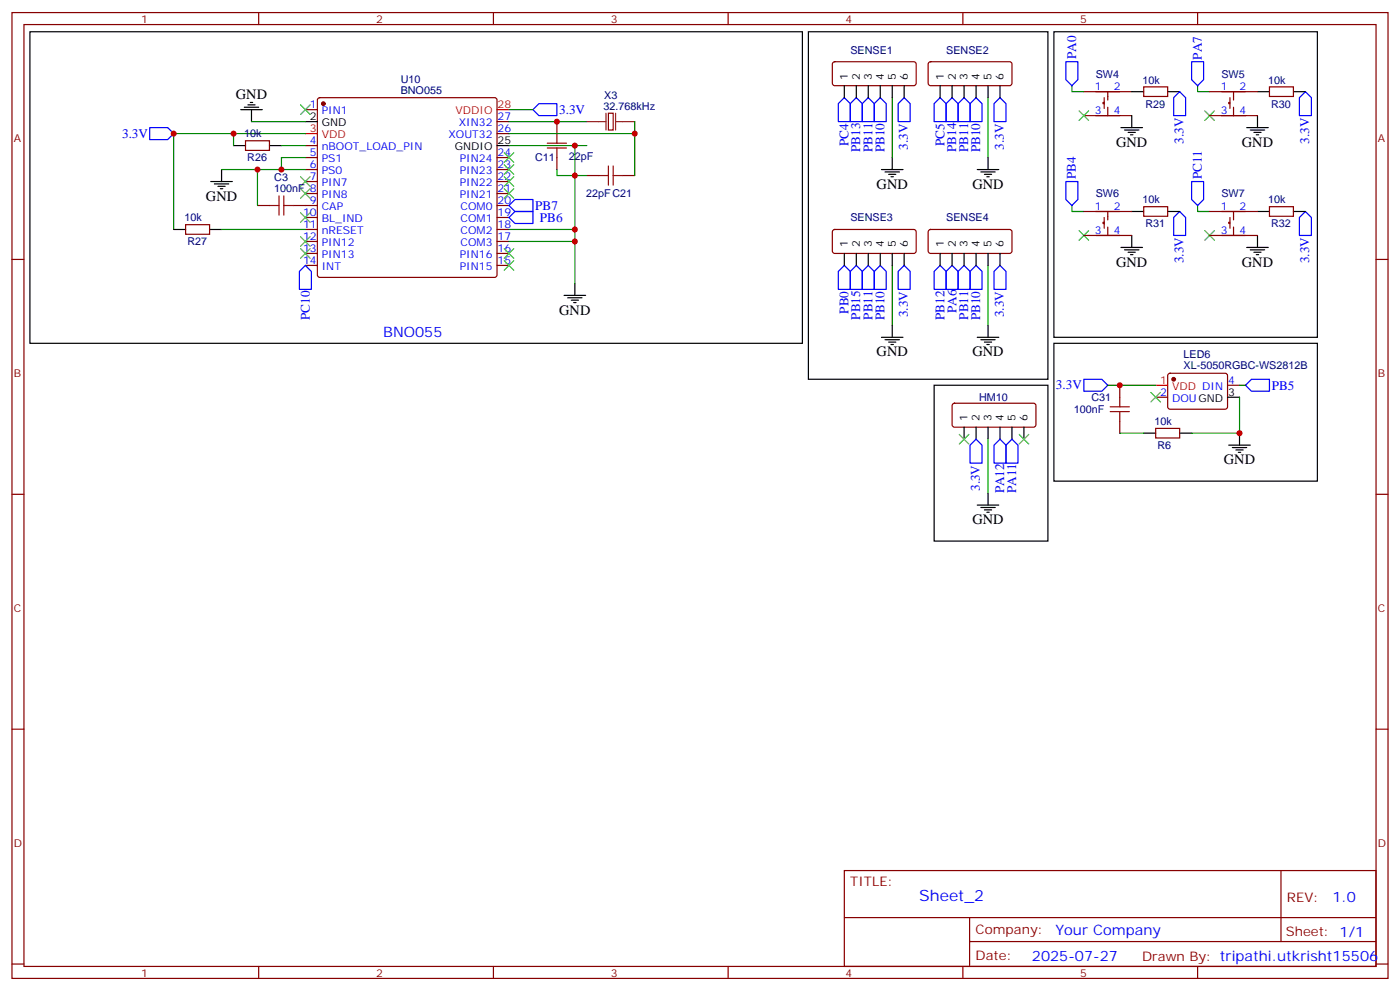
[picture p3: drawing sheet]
<svg xmlns="http://www.w3.org/2000/svg" width="412mm" height="292mm" viewBox="0 0 412 292" stroke-linecap="round" stroke-linejoin="round" font-family="sans-serif">
<g fill="none" stroke="#870000" stroke-width=".35">
<path d="M3.5 3.7h405.4v284.3h-405.4zM7.1 7.2h398.2v277.3h-398.2zM76.2 3.7v3.5M145.3 3.7v3.5M214.5 3.7v3.5M245.4 18.4l.5-.2h23.5l.5 .7-.1 5.9-.6 .4h-23.6l-.4-.7v-5.6zM273.6 18.4l.5-.2h23.6l.4 .7-.1 5.9-.6 .4h-23.6l-.4-.7v-5.6zM283.6 3.7v3.5M352.8 3.7v3.5M90 32.3h3.5M93.7 29l.5-.2h51.5l.5 .2 .2 .5v51.5l-.2 .5-.5 .2h-51.5l-.5-.3-.2-.4v-51.5zM146.4 39.3h3.5"/>
<path d="M146.4 35.8h3.5M164 35.8v3.5M179.2 33.3h1.4v5h-1.4zM319.3 27h14.1M319.3 34h14.1M325.3 30.2h-.4v.3h.4M325.3 28.8v3.1M326.3 27v2.5M326.3 31.6v2.4M336.9 25.6h7.1v2.8h-7.1zM356.3 27h14.1M356.3 34h14.1"/>
<path d="M362.3 30.2h-.4v.3h.4M362.3 28.8v3.1M363.4 27v2.5M363.4 31.6v2.4M373.9 25.6h7.1v2.8h-7.1zM72.3 41.5h7.1v2.8h-7.1zM90 42.9h3.5M90 46.4h3.5M90 49.9h3.5M90 53.4h3.5M90 57h3.5M146.4 46.4h3.5"/>
<path d="M146.4 49.9h3.5M146.4 53.4h3.5M146.4 57h3.5M164 46.4v3.5M172.9 51.7h3.5M183.4 51.7h3.6M3.5 76.4h3.6M54.7 66.1h7v2.9h-7zM75.8 60.5h3.6M86.4 60.5h7.1M90 64h3.5M90 67.6h3.5"/>
<path d="M90 71.1h3.5M90 74.6h3.5M90 78.1h3.5M146.4 60.5h3.5M146.4 64h3.5M146.4 67.6h3.5M146.4 71.1h3.5M146.4 74.6h3.5M146.4 78.1h3.5M245.4 67.8l.5-.2h23.5l.5 .7-.1 5.9-.6 .4-23.6-.1-.4-.6v-5.6zM273.6 67.8l.5-.2h23.6l.4 .7-.1 5.9-.6 .4-23.6-.1-.4-.6v-5.6zM319.3 62.3h14.1"/>
<path d="M319.3 69.3h14.1M325.3 65.4h-.4v.4h.4M325.3 64v3.2M326.3 62.3v2.4M326.3 66.9v2.4M336.9 60.9h7.1v2.8h-7.1zM356.3 62.3h14.1M356.3 69.3h14.1M362.3 65.4h-.4v.4h.4M362.3 64v3.2M363.4 62.3v2.4M363.4 66.9v2.4"/>
<path d="M373.9 60.9h7.1v2.8h-7.1zM405.3 76.4h3.6M280.7 118.9l.5-.2 23.5 .1 .5 .6-.1 5.9-.7 .5-23.5-.1-.4-.6v-5.7zM329.8 113.4v3.5M340.4 116.9h3.6M344.2 110.1l.5-.2h16.5l.4 .7-.1 9.4-.6 .5-16.5-.1-.4-.6v-9.2zM361.6 113.4h3.5M329.8 124v3.5M340.4 126.1h7.1v2.8h-7.1zM3.5 145.5h3.6M405.3 145.5h3.6M3.5 214.7h3.6"/>
<path d="M405.3 214.7h3.6M248.7 256.3h156.6v28.2h-156.6zM377.3 256.3v20.9M248.7 270.1h156.5M285.6 277.2h119.6M285.6 270.1v14.2M3.5 283.8h3.6M76.2 284.5v3.5M145.3 284.5v3.5M214.5 284.5v3.5M283.6 284.5v3.5M352.8 284.5v3.5"/>
<path d="M405.3 283.8h3.6"/>
</g>
<g fill="none" stroke="#000" stroke-width=".35">
<path d="M8.8 9.3h227.6v91.8h-227.6zM238.1 9.3h70.6v102.4h-70.6zM310.4 9.3h77.7v90h-77.7zM70.9 32.3h6.4M72 31.6h4.2M73 30.9h2.1M73.7 30.2h.7M74.1 32.3v3.5M90 35.8h3.5M248.7 25.2v3.6M252.2 25.2v3.6M255.8 25.2v3.6"/>
<path d="M259.3 25.2v3.6M262.8 25.2v3.6M266.3 25.2v3.6M276.9 25.2v3.6M280.5 25.2v3.6M284 25.2v3.6M287.5 25.2v3.6M291 25.2v3.6M294.6 25.2v3.6M330.2 37.6h6.3M331.3 38.3h4.2M332.3 39h2.1"/>
<path d="M333 39.7h.7M333.4 27h3.5M333.4 34v3.6M344 27h3.5M367.2 37.6h6.4M368.3 38.3h4.2M369.4 39h2.1M370.1 39.7h.7M370.4 27h3.5M370.4 34v3.6M381 27h3.5M62.1 53.4h6.3"/>
<path d="M63.1 54.2h4.3M64.2 54.9h2.1M64.9 55.6h.7M65.3 49.9v3.5M68.8 42.9h3.5M79.4 42.9h3.5M146.4 42.9h3.5M259.6 49.9h6.4M260.7 50.6h4.2M261.8 51.3h2.1M262.5 52h.7M262.8 46.4v3.5"/>
<path d="M287.9 49.9h6.3M288.9 50.6h4.3M290 51.3h2.1M290.7 52h.7M291 46.4v3.5M51.2 67.6h3.5M61.7 67.6h3.6M248.7 74.6v3.5M252.2 74.6v3.5M255.8 74.6v3.5M259.3 74.6v3.5M262.8 74.6v3.5"/>
<path d="M266.3 74.6v3.5M276.9 74.6v3.5M280.5 74.6v3.5M284 74.6v3.5M287.5 74.6v3.5M291 74.6v3.5M294.6 74.6v3.5M330.2 72.8h6.3M331.3 73.6h4.2M332.3 74.3h2.1M333 75h.7M333.4 69.3v3.5"/>
<path d="M333.4 62.3h3.5M344 62.3h3.5M367.2 72.8h6.4M368.3 73.6h4.2M369.4 74.3h2.1M370.1 75h.7M370.4 69.3v3.5M370.4 62.3h3.5M381 62.3h3.5M166.2 87h6.3M167.2 87.7h4.2M168.3 88.4h2.1"/>
<path d="M169 89.1h.7M169.3 83.4v3.6M259.6 99.3h6.4M262.8 95.8v3.5M287.9 99.3h6.3M291 95.8v3.5M260.7 100h4.2M261.8 100.7h2.1M262.5 101.4h.7M275.2 113.4h33.5v45.9h-33.5zM288.9 100h4.3M290 100.7h2.1"/>
<path d="M290.7 101.4h.7M310.4 101.1h77.7v40.5h-77.7zM361.6 116.9h3.5M284 125.8v3.5M287.5 125.8v3.5M291 125.8v3.5M294.6 125.8v3.5M298.1 125.8v3.5M301.6 125.8v3.5M336.9 127.5h3.5M347.5 127.5h3.5M361.9 131.1h6.4"/>
<path d="M363 131.8h4.2M364.1 132.5h2.1M364.8 133.2h.7M365.1 127.5v3.6M287.9 148.7h6.3M288.9 149.4h4.3M290 150.1h2.1M290.7 150.8h.7M291 145.2v3.5"/>
</g>
<g fill="none" stroke="#00f" stroke-width=".35">
<path d="M314 18.2h3.5v5.3l-1.8 1.7-1.7-1.7zM351 18.2h3.5v5.3l-1.7 1.7-1.8-1.7zM44.1 37.6h5.3l1.8 1.7-1.8 1.8h-5.3zM158.7 30.5h5.3v3.5h-5.3l-1.7-1.7zM248.7 28.8l1.8 1.7v5.3h-3.6v-5.3zM252.2 28.8l1.8 1.7v5.3h-3.5v-5.3zM255.8 28.8l1.7 1.7v5.3h-3.5v-5.3zM259.3 28.8l1.8 1.7v5.3h-3.6v-5.3zM266.3 28.8l1.8 1.7v5.3h-3.5v-5.3zM276.9 28.8l1.8 1.7v5.3h-3.5v-5.3zM280.5 28.8l1.7 1.7v5.3h-3.5v-5.3zM284 28.8l1.8 1.7v5.3h-3.6v-5.3z"/>
<path d="M287.5 28.8l1.8 1.7v5.3h-3.5v-5.3zM294.6 28.8l1.7 1.7v5.3h-3.5v-5.3zM345.7 28.8l1.8-1.8 1.7 1.8v5.2h-3.5zM384.5 27l1.8 1.8v5.2h-3.5v-5.2zM314 53.4h3.5v5.3l-1.8 1.8-1.7-1.8zM351 53.4h3.5v5.3l-1.7 1.8-1.8-1.8zM90 78.1l1.7 1.8v5.3h-3.5v-5.3zM149.9 60.5l1.8-1.8h5.3v3.6h-5.3zM149.9 64l1.8-1.7h5.3v3.5h-5.3zM248.7 78.1l1.8 1.8v5.3h-3.6v-5.3zM252.2 78.1l1.8 1.8v5.3h-3.5v-5.3zM255.8 78.1l1.7 1.8v5.3h-3.5v-5.3z"/>
<path d="M259.3 78.1l1.8 1.8v5.3h-3.6v-5.3zM266.3 78.1l1.8 1.8v5.3h-3.5v-5.3zM276.9 78.1l1.8 1.8v5.3h-3.5v-5.3zM278.7 79.9l1.8-1.8 1.7 1.8v5.3h-3.5zM284 78.1l1.8 1.8v5.3h-3.6v-5.3zM287.5 78.1l1.8 1.8v5.3h-3.5v-5.3zM294.6 78.1l1.7 1.8v5.3h-3.5v-5.3zM347.5 62.3l1.7 1.7v5.3h-3.5v-5.3zM384.5 62.3l1.8 1.7v5.3h-3.5v-5.3zM319.3 111.7h5.3l1.7 1.7-1.7 1.8h-5.3zM366.9 113.4l1.8-1.7h5.2v3.5h-5.2zM287.5 129.3l1.8 1.8v5.2h-3.5v-5.2z"/>
<path d="M294.6 129.3l1.7 1.8v5.2h-3.5v-5.2zM298.1 129.3l1.8 1.8v5.2h-3.6v-5.2z"/>
</g>
<g fill="none" stroke="#008700" stroke-width=".35">
<path d="M68.8 39.3v3.6M74.1 35.8h15.9M90 39.3h-38.8v28.3M149.9 35.8h23M149.9 32.3h7.1M187 35.8v3.5h-37.1M187 39.3v12.4M262.8 28.8v17.6M291 28.8v17.6M315.7 25.2v1.8h3.6M352.8 25.2v1.8h3.5M65.3 49.9h24.7"/>
<path d="M75.8 49.9v10.6M82.9 42.9h7.1M90 46.4h-7.1v3.5M149.9 42.9h23M169.3 42.9v8.8h-5.3v-1.8M172.9 51.7h-3.6v31.7M65.3 67.6h24.7M149.9 67.6h19.4M149.9 71.1h19.4M262.8 78.1v17.7M291 78.1v17.7M315.7 60.5v1.8h3.6"/>
<path d="M352.8 60.5v1.8h3.5M326.3 113.4h14.1M365.1 116.9v10.6h-14.1M365.1 113.4h1.8M291 129.3v15.9M329.8 127.5h7.1"/>
</g>
<g fill="none" stroke="#3c3" stroke-width=".35">
<path d="M88.5 30.9l2.9 2.8M91.4 30.9l-2.9 2.8M317.9 32.6l2.8 2.9M320.7 32.6l-2.8 2.9M354.9 32.6l2.8 2.9M357.7 32.6l-2.8 2.9M88.5 52l2.9 2.9M88.5 55.6l2.9 2.8M91.4 52l-2.9 2.9M91.4 55.6l-2.9 2.8M148.5 55.6l2.8 2.8M148.5 52l2.8 2.9"/>
<path d="M148.5 48.5l2.8 2.8M148.5 45l2.8 2.8M151.3 55.6l-2.8 2.8M151.3 52l-2.8 2.9M151.3 48.5l-2.8 2.8M151.3 45l-2.8 2.8M88.5 62.6l2.9 2.8M88.5 69.7l2.9 2.8M88.5 73.2l2.9 2.8M91.4 62.6l-2.9 2.8M91.4 69.7l-2.9 2.8M91.4 73.2l-2.9 2.8"/>
<path d="M148.5 76.7l2.8 2.9M148.5 73.2l2.8 2.8M151.3 76.7l-2.8 2.9M151.3 73.2l-2.8 2.8M317.9 67.9l2.8 2.8M320.7 67.9l-2.8 2.8M354.9 67.9l2.8 2.8M357.7 67.9l-2.8 2.8M339 115.5l2.8 2.9M341.8 115.5l-2.8 2.9M282.6 127.9l2.8 2.8M285.4 127.9l-2.8 2.8"/>
<path d="M300.2 127.9l2.8 2.8M303 127.9l-2.8 2.8"/>
</g>
<g fill="#870000" stroke="#870000" stroke-width=".35">
<circle cx="345.7" cy="111.7" r=".53"/>
<circle cx="95.2" cy="30.5" r=".53"/>
</g>
<path d="M90 39.3h3.5M146.4 32.3h3.5M340.4 113.4h3.6" fill="none" stroke="#f00" stroke-width=".35"/>
<g fill="none" stroke="#a10000" stroke-width=".35">
<path d="M164 39.3v2.9M82.2 57.7v5.6M83.6 57.7v5.6M161.2 43.6h5.7M161.2 42.2h5.7M164 43.6v2.8M176.4 51.7h2.8M179.2 48.9v5.6M180.6 51.7h2.8M180.6 48.9v5.6M79.4 60.5h2.8M83.6 60.5h2.8"/>
<path d="M327 119.8h5.7M329.8 116.9v2.9M327 121.2h5.7M329.8 121.2v2.8"/>
</g>
<path d="M172.9 35.8h5.6M178.5 33.3v5M181.3 33.3v5M181.3 35.8h5.7" fill="none" stroke="#8c2424" stroke-width=".35"/>
<g fill="#c00">
<circle cx="365.1" cy="127.5" r=".88"/>
<circle cx="329.8" cy="113.4" r=".88"/>
<circle cx="68.8" cy="39.3" r=".88"/>
<circle cx="82.9" cy="49.9" r=".88"/>
<circle cx="75.8" cy="49.9" r=".88"/>
<circle cx="164" cy="35.8" r=".88"/>
<circle cx="169.3" cy="51.7" r=".88"/>
<circle cx="169.3" cy="42.9" r=".88"/>
<circle cx="169.3" cy="67.6" r=".88"/>
<circle cx="187" cy="39.3" r=".88"/>
<circle cx="169.3" cy="71.1" r=".88"/>
<circle cx="51.2" cy="39.3" r=".88"/>
</g>
<text font-size="4.6" fill="#00f" x="270.8" y="265.3">Sheet_2</text>
<g font-size="4.2">
<text x="69.5" y="29.1">GND</text>
<text x="328.8" y="43.2">GND</text>
<text x="365.8" y="43.2">GND</text>
<text x="60.7" y="59.1">GND</text>
<text x="258.2" y="55.6">GND</text>
<text x="286.5" y="55.6">GND</text>
<text x="328.8" y="78.5">GND</text>
<text x="365.8" y="78.5">GND</text>
<text x="164.7" y="92.6">GND</text>
<text x="258.2" y="105">GND</text>
<text x="286.5" y="105">GND</text>
<text x="360.5" y="136.7">GND</text>
<text x="286.5" y="154.3">GND</text>
</g>
<g font-size="4.2" fill="#00f">
<text x="112.9" y="99.3">BNO055</text>
<text x="392.5" y="265.6">1.0</text>
<text x="310.9" y="275.1">Your Company</text>
<text x="304" y="282.9">2025-07-27</text>
</g>
<g font-size="3.9" fill="#00f">
<text x="317" y="17.5" transform="rotate(-90 317 17.5)">PA0</text>
<text x="354" y="17.5" transform="rotate(-90 354 17.5)">PA7</text>
<text x="164.7" y="33.6">3.3V</text>
<text x="36" y="40.6">3.3V</text>
<text x="250" y="43" transform="rotate(-90 250 43)">PC4</text>
<text x="253.4" y="44.7" transform="rotate(-90 253.4 44.7)">PB13</text>
<text x="257" y="44.7" transform="rotate(-90 257 44.7)">PB11</text>
<text x="260.5" y="44.9" transform="rotate(-90 260.5 44.9)">PB10</text>
<text x="267.5" y="44" transform="rotate(-90 267.5 44)">3.3V</text>
<text x="278.2" y="43" transform="rotate(-90 278.2 43)">PC5</text>
<text x="281.6" y="44.7" transform="rotate(-90 281.6 44.7)">PB14</text>
<text x="285.2" y="44.7" transform="rotate(-90 285.2 44.7)">PB11</text>
<text x="288.7" y="44.9" transform="rotate(-90 288.7 44.9)">PB10</text>
<text x="295.7" y="44" transform="rotate(-90 295.7 44)">3.3V</text>
<text x="348.6" y="42.2" transform="rotate(-90 348.6 42.2)">3.3V</text>
<text x="385.6" y="42.2" transform="rotate(-90 385.6 42.2)">3.3V</text>
<text x="316.9" y="52.8" transform="rotate(-90 316.9 52.8)">PB4</text>
<text x="354" y="52.8" transform="rotate(-90 354 52.8)">PC11</text>
<text x="157.7" y="61.8">PB7</text>
<text x="159" y="65.4">PB6</text>
<text x="348.6" y="77.5" transform="rotate(-90 348.6 77.5)">3.3V</text>
<text x="385.6" y="77.5" transform="rotate(-90 385.6 77.5)">3.3V</text>
<text x="91.2" y="94.3" transform="rotate(-90 91.2 94.3)">PC10</text>
<text x="250" y="92.4" transform="rotate(-90 250 92.4)">PB0</text>
<text x="253.4" y="94.1" transform="rotate(-90 253.4 94.1)">PB15</text>
<text x="257" y="94.1" transform="rotate(-90 257 94.1)">PB11</text>
<text x="260.5" y="94.3" transform="rotate(-90 260.5 94.3)">PB10</text>
<text x="267.5" y="93.4" transform="rotate(-90 267.5 93.4)">3.3V</text>
<text x="278.2" y="94.3" transform="rotate(-90 278.2 94.3)">PB12</text>
<text x="281.7" y="92.2" transform="rotate(-90 281.7 92.2)">PA6</text>
<text x="285.2" y="94.1" transform="rotate(-90 285.2 94.1)">PB11</text>
<text x="288.7" y="94.3" transform="rotate(-90 288.7 94.3)">PB10</text>
<text x="295.7" y="93.4" transform="rotate(-90 295.7 93.4)">3.3V</text>
<text x="311.1" y="114.5">3.3V</text>
<text x="374.6" y="114.7">PB5</text>
<text x="288.6" y="144.6" transform="rotate(-90 288.6 144.6)">3.3V</text>
<text x="295.8" y="145.3" transform="rotate(-90 295.8 145.3)">PA12</text>
<text x="299.4" y="145.1" transform="rotate(-90 299.4 145.1)">PA11</text>
</g>
<g font-size="3.9" fill="#800">
<text x="250.5" y="260.9">TITLE:</text>
<text x="379.1" y="265.6">REV:</text>
<text x="287.4" y="275.1">Company:</text>
<text x="378.7" y="275.7">Sheet: 1/1</text>
<text x="287.4" y="282.8">Date:</text>
<text x="336.4" y="282.8">Drawn By: tripathi.utkrisht15506</text>
</g>
<g font-size="3.2" fill="#800">
<text x="41.6" y="6.7">1</text>
<text x="110.8" y="6.7">2</text>
<text x="179.9" y="6.7">3</text>
<text x="249.1" y="6.7">4</text>
<text x="318.2" y="6.7">5</text>
<text x="4.1" y="41.8">A</text>
<text x="405.9" y="41.8">A</text>
<text x="4.1" y="110.9">B</text>
<text x="405.9" y="110.9">B</text>
<text x="4.1" y="180.1">C</text>
<text x="405.9" y="180.1">C</text>
<text x="4.1" y="249.2">D</text>
<text x="405.9" y="249.2">D</text>
<text x="41.6" y="287.5">1</text>
<text x="110.8" y="287.5">2</text>
<text x="179.9" y="287.5">3</text>
<text x="249.1" y="287.5">4</text>
<text x="318.2" y="287.5">5</text>
</g>
<g font-size="3.2" fill="#000080">
<text x="250.5" y="15.8">SENSE1</text>
<text x="278.7" y="15.8">SENSE2</text>
<text x="322.8" y="22.8">SW4</text>
<text x="359.8" y="22.8">SW5</text>
<text x="118" y="27.6">BNO055</text>
<text x="118" y="24.5">U10</text>
<text x="178" y="29.1">X3</text>
<text x="336.5" y="24.6">10k</text>
<text x="373.6" y="24.6">10k</text>
<text x="177.8" y="32.3">32.768kHz</text>
<text x="337.4" y="31.7">R29</text>
<text x="374.5" y="31.7">R30</text>
<text x="72" y="40.4">10k</text>
<text x="72.8" y="47.5">R26</text>
<text x="157.6" y="47.5">C11</text>
<text x="167.6" y="47.2">22pF</text>
<text x="80.8" y="53.4">C3</text>
<text x="80.8" y="56.6">100nF 8</text>
<text x="172.6" y="58.1">22pF C21</text>
<text x="322.8" y="58.1">SW6</text>
<text x="336.5" y="59.9">10k</text>
<text x="359.8" y="58.1">SW7</text>
<text x="373.6" y="59.9">10k</text>
<text x="54.3" y="65.1">10k</text>
<text x="250.5" y="65.2">SENSE3</text>
<text x="278.7" y="65.2">SENSE4</text>
<text x="337.4" y="66.9">R31</text>
<text x="374.5" y="66.9">R32</text>
<text x="55.2" y="72.2">R27</text>
<text x="348.7" y="105.5">LED6</text>
<text x="348.7" y="108.7">XL-5050RGBC-WS2812B</text>
<text x="288.4" y="118">HM10</text>
<text x="321.5" y="118.1">C31</text>
<text x="316.4" y="121.6">100nF</text>
<text x="340.1" y="125.1">10k</text>
<text x="340.9" y="132.2">R6</text>
</g>
<g font-size="3.2">
<text x="249.8" y="23.5" transform="rotate(-90 249.8 23.5)">1</text>
<text x="253.3" y="23.5" transform="rotate(-90 253.3 23.5)">2</text>
<text x="256.8" y="23.5" transform="rotate(-90 256.8 23.5)">3</text>
<text x="260.3" y="23.5" transform="rotate(-90 260.3 23.5)">4</text>
<text x="263.9" y="23.5" transform="rotate(-90 263.9 23.5)">5</text>
<text x="267.4" y="23.5" transform="rotate(-90 267.4 23.5)">6</text>
<text x="278" y="23.5" transform="rotate(-90 278 23.5)">1</text>
<text x="281.5" y="23.5" transform="rotate(-90 281.5 23.5)">2</text>
<text x="285" y="23.5" transform="rotate(-90 285 23.5)">3</text>
<text x="288.6" y="23.5" transform="rotate(-90 288.6 23.5)">4</text>
<text x="292.1" y="23.5" transform="rotate(-90 292.1 23.5)">5</text>
<text x="295.6" y="23.5" transform="rotate(-90 295.6 23.5)">6</text>
<text x="91.3" y="35.5">2</text>
<text x="94.8" y="37.2">GND</text>
<text x="134" y="44.3">GNDIO</text>
<text x="146.6" y="42.5">25</text>
<text x="249.8" y="72.8" transform="rotate(-90 249.8 72.8)">1</text>
<text x="253.3" y="72.8" transform="rotate(-90 253.3 72.8)">2</text>
<text x="256.8" y="72.8" transform="rotate(-90 256.8 72.8)">3</text>
<text x="260.3" y="72.8" transform="rotate(-90 260.3 72.8)">4</text>
<text x="263.9" y="72.8" transform="rotate(-90 263.9 72.8)">5</text>
<text x="267.4" y="72.8" transform="rotate(-90 267.4 72.8)">6</text>
<text x="278" y="72.8" transform="rotate(-90 278 72.8)">1</text>
<text x="281.5" y="72.8" transform="rotate(-90 281.5 72.8)">2</text>
<text x="285" y="72.8" transform="rotate(-90 285 72.8)">3</text>
<text x="288.6" y="72.8" transform="rotate(-90 288.6 72.8)">4</text>
<text x="292.1" y="72.8" transform="rotate(-90 292.1 72.8)">5</text>
<text x="295.6" y="72.8" transform="rotate(-90 295.6 72.8)">6</text>
<text x="361.8" y="116.6">3</text>
<text x="285" y="124" transform="rotate(-90 285 124)">1</text>
<text x="288.6" y="124" transform="rotate(-90 288.6 124)">2</text>
<text x="292.1" y="124" transform="rotate(-90 292.1 124)">3</text>
<text x="295.6" y="124" transform="rotate(-90 295.6 124)">4</text>
<text x="299.2" y="124" transform="rotate(-90 299.2 124)">5</text>
<text x="302.7" y="124" transform="rotate(-90 302.7 124)">6</text>
</g>
<g font-size="3.2" fill="#00f">
<text x="322.5" y="26.6">1</text>
<text x="328.1" y="26.6">2</text>
<text x="359.6" y="26.6">1</text>
<text x="365.1" y="26.6">2</text>
<text x="91.3" y="31.9">1</text>
<text x="94.8" y="33.7">PIN1</text>
<text x="146.6" y="35.5">27</text>
<text x="322.5" y="33.7">3</text>
<text x="328.1" y="33.7">4</text>
<text x="359.6" y="33.7">3</text>
<text x="365.1" y="33.7">4</text>
<text x="132.1" y="40.7">XOUT32</text>
<text x="135.2" y="37.2">XIN32</text>
<text x="146.6" y="39">26</text>
<text x="91.3" y="42.5">4</text>
<text x="91.3" y="46">5</text>
<text x="94.8" y="44.3">nBOOT_LOAD_PIN</text>
<text x="94.8" y="47.8">PS1</text>
<text x="135.4" y="47.8">PIN24</text>
<text x="146.6" y="46">24</text>
<text x="91.3" y="49.6">6</text>
<text x="91.3" y="53.1">7</text>
<text x="94.8" y="51.3">PS0</text>
<text x="135.4" y="51.3">PIN23</text>
<text x="146.6" y="53.1">22</text>
<text x="146.6" y="49.6">23</text>
<text x="94.8" y="54.9">PIN7</text>
<text x="94.8" y="58.4">PIN8</text>
<text x="135.4" y="58.4">PIN21</text>
<text x="135.4" y="54.9">PIN22</text>
<text x="146.6" y="56.6">21</text>
<text x="89.3" y="63.7">10</text>
<text x="91.3" y="60.1">9</text>
<text x="94.8" y="61.9">CAP</text>
<text x="94.8" y="65.4">BL_IND</text>
<text x="135.7" y="65.4">COM1</text>
<text x="135.7" y="61.9">COM0</text>
<text x="146.6" y="63.7">19</text>
<text x="146.6" y="60.1">20</text>
<text x="322.5" y="61.9">1</text>
<text x="328.1" y="61.9">2</text>
<text x="359.6" y="61.9">1</text>
<text x="365.1" y="61.9">2</text>
<text x="89.3" y="67.2">11</text>
<text x="89.3" y="70.7">12</text>
<text x="94.8" y="69">nRESET</text>
<text x="135.7" y="69">COM2</text>
<text x="146.6" y="70.7">17</text>
<text x="146.6" y="67.2">18</text>
<text x="322.5" y="69">3</text>
<text x="328.1" y="69">4</text>
<text x="359.6" y="69">3</text>
<text x="365.1" y="69">4</text>
<text x="89.3" y="74.3">13</text>
<text x="89.3" y="77.8">14</text>
<text x="94.8" y="72.5">PIN12</text>
<text x="94.8" y="76">PIN13</text>
<text x="135.4" y="76">PIN16</text>
<text x="135.7" y="72.5">COM3</text>
<text x="146.6" y="77.8">15</text>
<text x="146.6" y="74.3">16</text>
<text x="94.8" y="79.6">INT</text>
<text x="135.4" y="79.6">PIN15</text>
<text x="361.8" y="113.1">4</text>
<text x="341.8" y="116.6">2</text>
<text x="345.3" y="118.4">DOUGND</text>
</g>
<g font-size="3.2" fill="#f00">
<text x="134.2" y="33.7">VDDIO</text>
<text x="146.6" y="31.9">28</text>
<text x="91.3" y="39">3</text>
<text x="94.8" y="40.7">VDD</text>
<text x="341.8" y="113.1">1</text>
<text x="345.3" y="114.8">VDD DIN</text>
</g>
</svg>
